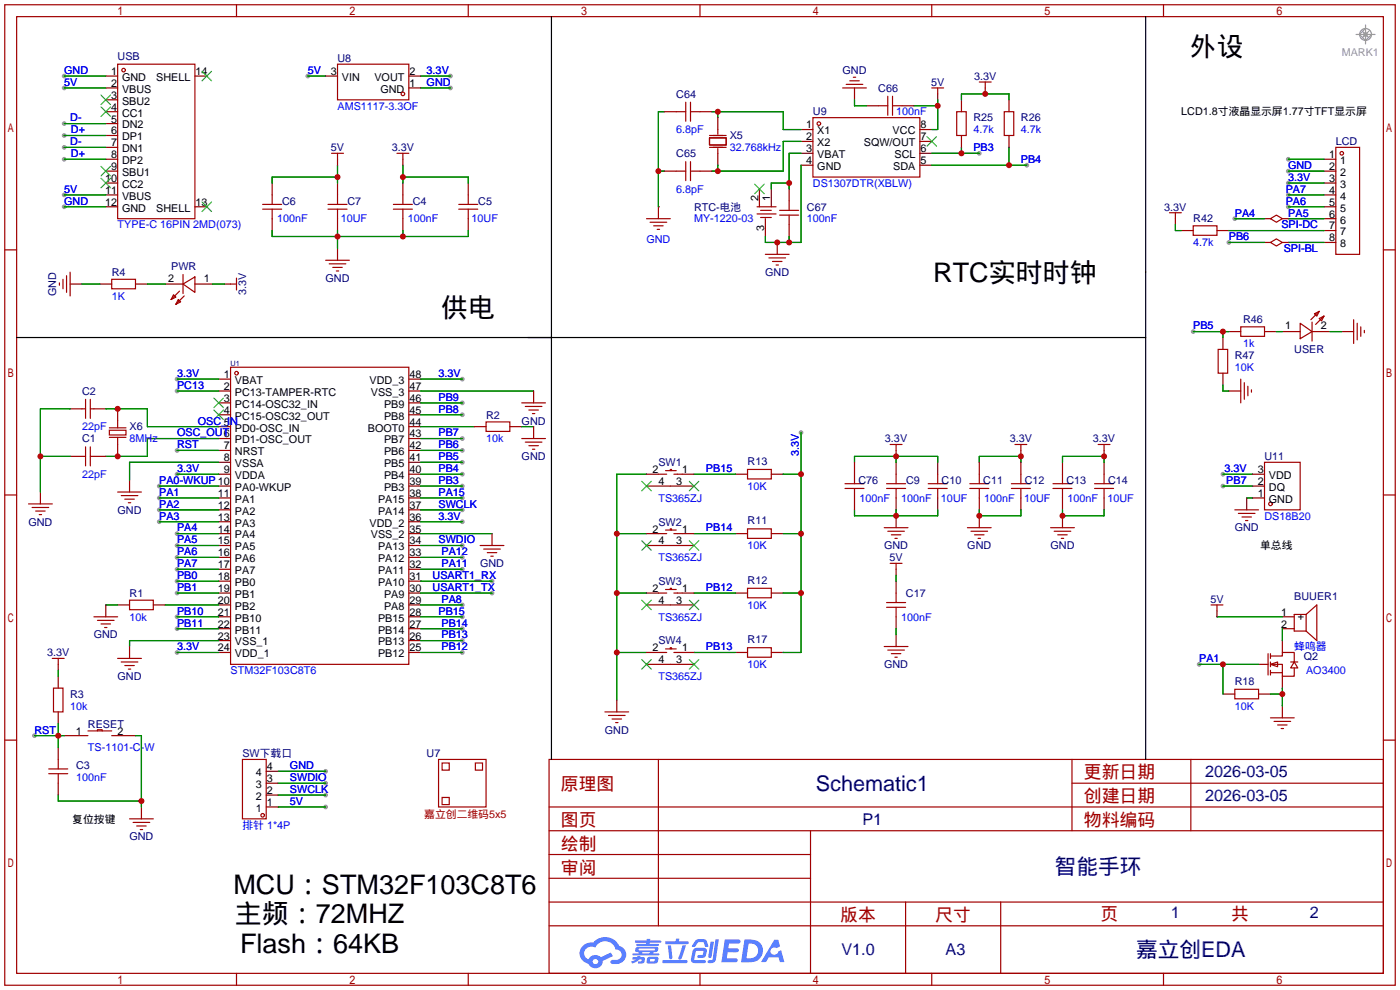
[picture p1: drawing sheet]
<svg xmlns="http://www.w3.org/2000/svg" width="299mm" height="212mm" viewBox="0 0 299 212" stroke-linecap="round" stroke-linejoin="round" font-family="sans-serif">
<g fill="#999">
<circle cx="291.8" cy="7.4" r=".51"/>
<circle cx="37.8" cy="81" r=".51"/>
<circle cx="37.8" cy="96.3" r=".51"/>
<circle cx="37.8" cy="101.3" r=".51"/>
<circle cx="34" cy="103.9" r=".51"/>
<circle cx="34" cy="106.4" r=".51"/>
<circle cx="34" cy="109" r=".51"/>
<circle cx="34" cy="111.5" r=".51"/>
<circle cx="37.8" cy="114" r=".51"/>
<circle cx="37.8" cy="116.6" r=".51"/>
<circle cx="37.8" cy="119.1" r=".51"/>
<circle cx="37.8" cy="121.7" r=".51"/>
<circle cx="37.8" cy="124.2" r=".51"/>
<circle cx="37.8" cy="126.7" r=".51"/>
<circle cx="37.8" cy="139.4" r=".51"/>
<circle cx="98.8" cy="81" r=".51"/>
<circle cx="98.8" cy="86.1" r=".51"/>
<circle cx="98.8" cy="88.6" r=".51"/>
<circle cx="98.8" cy="93.7" r=".51"/>
<circle cx="98.8" cy="96.3" r=".51"/>
<circle cx="98.8" cy="98.8" r=".51"/>
<circle cx="98.8" cy="106.4" r=".51"/>
<circle cx="98.8" cy="109" r=".51"/>
<circle cx="98.8" cy="111.5" r=".51"/>
<circle cx="98.8" cy="116.6" r=".51"/>
<circle cx="98.8" cy="119.1" r=".51"/>
<circle cx="98.8" cy="121.7" r=".51"/>
<circle cx="105.2" cy="124.2" r=".51"/>
<circle cx="105.2" cy="126.7" r=".51"/>
<circle cx="98.8" cy="129.3" r=".51"/>
<circle cx="98.8" cy="134.4" r=".51"/>
<circle cx="98.8" cy="136.9" r=".51"/>
<circle cx="98.8" cy="139.4" r=".51"/>
<circle cx="7.4" cy="157.2" r=".51"/>
<circle cx="69.6" cy="172.5" r=".51"/>
<circle cx="69.6" cy="169.9" r=".51"/>
<circle cx="69.6" cy="167.4" r=".51"/>
<circle cx="69.6" cy="164.8" r=".51"/>
<circle cx="96.3" cy="18.8" r=".51"/>
<circle cx="65.8" cy="16.3" r=".51"/>
<circle cx="96.3" cy="16.3" r=".51"/>
<circle cx="37.8" cy="131.8" r=".51"/>
<circle cx="37.8" cy="134.4" r=".51"/>
<circle cx="98.8" cy="131.8" r=".51"/>
<circle cx="98.8" cy="103.9" r=".51"/>
<circle cx="98.8" cy="101.3" r=".51"/>
<circle cx="171.2" cy="92.5" r=".51"/>
<circle cx="256.3" cy="142" r=".51"/>
<circle cx="261.4" cy="101.3" r=".51"/>
<circle cx="261.4" cy="103.9" r=".51"/>
<circle cx="209.3" cy="32.8" r=".51"/>
<circle cx="219.5" cy="35.3" r=".51"/>
<circle cx="275.3" cy="34" r=".51"/>
<circle cx="275.3" cy="36.6" r=".51"/>
<circle cx="275.3" cy="39.1" r=".51"/>
<circle cx="275.3" cy="41.7" r=".51"/>
<circle cx="275.3" cy="44.2" r=".51"/>
<circle cx="263.9" cy="46.7" r=".51"/>
<circle cx="262.6" cy="51.8" r=".51"/>
<circle cx="37.8" cy="83.6" r=".51"/>
<circle cx="255" cy="70.9" r=".51"/>
<circle cx="13.7" cy="44.2" r=".51"/>
<circle cx="13.7" cy="41.7" r=".51"/>
<circle cx="13.7" cy="34" r=".51"/>
<circle cx="13.7" cy="31.5" r=".51"/>
<circle cx="13.7" cy="29" r=".51"/>
<circle cx="13.7" cy="26.4" r=".51"/>
<circle cx="13.7" cy="18.8" r=".51"/>
<circle cx="13.7" cy="16.3" r=".51"/>
</g>
<g fill="none" stroke="#a10000" stroke-width=".25">
<path d="M1 1h297.2v209.6h-297.2zM3.6 3.6h292.1v204.4h-292.1zM50.5 1v2.6M100.1 1v2.6M149.6 1v2.6M199.1 1v2.6M248.7 1v2.6M1 53.4h2.6M295.7 53.4h2.5M1 105.8h2.6M295.7 105.8h2.5M1 158.2h2.6"/>
<path d="M295.7 158.2h2.5M117.3 162.3h178.4v45.7h-178.4zM117.3 177.5h178.4M117.3 172.5h178.4M140.7 162.3v35.6M173.2 177.5v30.5M229.1 162.3v15.2M229.1 167.4h66.6M254.5 162.3v15.2M117.3 182.6h55.9M117.3 197.9h178.4M117.3 192.8h178.4"/>
<path d="M117.3 187.7h55.9M193.5 192.8v15.2M213.9 192.8v15.2M50.5 208v2.6M100.1 208v2.6M149.6 208v2.6M199.1 208v2.6M248.7 208v2.6"/>
</g>
<g fill="#5487ff">
<path d="M154.9 200.8h2.7a.48 .48 0 0 1 .7 .4 .48 .48 0 0 1-.7 .5h-1.8l-.2 1h1.9a.43 .43 0 0 1 .4 .4 .43 .43 0 0 1-.4 .4h-2l-.2 1.3h1.7a.45 .45 0 0 1 .6 .2 .45 .45 0 0 1-.2 .6l-3.2 .1z"/>
<path d="M165.5 200.8h.8l.4 1.5-.7 .3a.84 .84 0 0 0-1.2 .3 .84 .84 0 0 0 .3 1.2 .84 .84 0 0 0 1.2-.5v-.2l.6-.3 .7 2.5h-.9l-.3-1h-2.1l-.6 1h-1.1z"/>
<path d="M151.9 201.3h.7l-.5 3.2a.36 .36 0 0 1-.4 .2 .36 .36 0 0 1-.3-.3z"/>
<path d="M152.9 200.7h.7l-.6 4.3a1.13 1.13 0 0 1-1.8 .6l.2-.4h.8l.1-.2z"/>
<path d="M148.6 201.1l.6-.4h1a.77 .77 0 0 1 .9 .5l.3 1-.2 .2h-.5l-.3-.9-.2-.2-1 .1-.7 1-.6-.1v-.1z"/>
<path d="M148.2 202.9l.5-.3h1.7a.81 .81 0 0 1 .7 .5 .81 .81 0 0 1-.2 .8 .81 .81 0 0 1-.9 .8h-.7a.32 .32 0 0 1-.3-.3 .32 .32 0 0 1 .4-.3h.8l.2-.9-1.7 .1-.3 1.9h2.2a.32 .32 0 0 1 .3 .4 .32 .32 0 0 1-.4 .2h-2.3l-.4-.3-.1-.5z"/>
<path d="M141.6 205.2h5a.33 .33 0 0 1 .4 .3 .33 .33 0 0 1-.4 .3h-4.9l-.1-.1z"/>
<path d="M145.9 202h.7l-.6 2a.98 .98 0 0 1-.7 1.1l-.3-.3z"/>
<path d="M142.7 202.1h.7l.3 2.6a.34 .34 0 0 1-.3 .3 .34 .34 0 0 1-.4-.2z"/>
<path d="M142.2 201.2h2.2l.2-.6h.6l-.1 .6h1.8a.32 .32 0 0 1 .3 .3 .32 .32 0 0 1-.4 .3h-4.5l-.1-.2z"/>
<path d="M135.2 204.6h.9l.1-.2 .7-.1-.1 .3h.9a.82 .82 0 0 1-.6 1.3h-.7v-.4l.6-.1 .1-.3a.68 .68 0 0 0-.9 .4l-1.1 .4-.2-.4 1-.4h-.8z"/>
<path d="M135.8 201h2.4l.1-.3h.7l-.1 .3h2.2l.3 .3-.3 .2h-2.2l-.1 .2h1.8l.2 .3-.2 .1h-4.5l-.1-.4h2.1v-.2h-2.2l-.2-.2z"/>
<path d="M159.1 200.8l-.7 4.9h1.7a2.5 2.5 0 0 0 3-2.5 2.5 2.5 0 0 0-3.1-2.4zM160 201.6a1.61 1.61 0 0 1 2 1.5 1.61 1.61 0 0 1-1.8 1.7h-.7z"/>
<path d="M135.9 202.5a.55 .55 0 0 0-.1 .8 .55 .55 0 0 0 .7 .2v.3h-1.3v.3l5.5 .1 .2-.2-.2-.2h-1.2l.2-.3a.7 .7 0 0 0 .9-.2 .7 .7 0 0 0-.1-.9l-4.1-.1zM136.5 202.8l3.3-.1 .2 .2-.2 .2h-3.2zM137.2 203.5h1.7l-.1 .3h-1.5z"/>
<path d="M138.4 204.7a1.05 1.05 0 0 0-.1 1.2 2.91 2.91 0 0 0 2.2-.2 .98 .98 0 0 0 0-1.2h-1.6zM139 205l.8-.1 .1 .4-.2 .2h-.8z"/>
<path d="M124.6 202.1a2.23 2.23 0 0 0-.6 2.3 2.23 2.23 0 0 0 1.8 1.6 1.58 1.58 0 0 0 1.7 .9 1.58 1.58 0 0 0 1.3-1.5l2.2-1.1-.5-.7-2.1 1a1.65 1.65 0 0 0-2.6 .4 1.45 1.45 0 0 1-.8-1.9 1.45 1.45 0 0 1 2-.7l.2 .1a2.3 2.3 0 0 1 2.4-1.3 2.3 2.3 0 0 1 2 1.7 1.12 1.12 0 0 1 1.3 1.1 1.12 1.12 0 0 1-1.2 1.2h-.7a.45 .45 0 0 0-.5 .3 .45 .45 0 0 0 .4 .5 2.21 2.21 0 0 0 2.3-.5 2.21 2.21 0 0 0 .5-2.3 2.13 2.13 0 0 0-1.4-1.1 3.3 3.3 0 0 0-5.5-.6h-1.2zM126.7 205.5a.57 .57 0 0 1 1.1 0 .57 .57 0 0 1-1.1 0z"/>
</g>
<g fill="none" stroke="#a10000" stroke-width=".25">
<path d="M25.1 13.7h16.6v33h-16.6zM72.1 13.7h15.3v7.6h-15.3zM180.1 18.8h5.1M180.8 18h3.6M181.6 17.3h2M182.4 16.5h.5M199.1 18.8h2.6M200.4 18.8v1.3M209.3 17.5h2.5M210.6 17.5v1.3M70.9 32.8h2.5M72.1 32.8v1.2"/>
<path d="M84.8 32.8h2.6M86.1 32.8v1.2M144.5 23.9h2.1M144.5 36.6h2.1M146.6 21.8v4.1M146.6 34.5v4.1M147.6 21.8v4.1M147.6 34.5v4.1M147.6 23.9h2M147.6 36.6h2M151.6 29.5h3.6v1.5h-3.6zM151.6 31.5h3.6"/>
<path d="M151.6 29h3.6M153.4 27.7v1M153.4 31.8v1M173.7 25.1h22.9v12.7h-22.9zM187.7 22.6h2M189.7 20.6v4M190.8 20.6v4M190.8 22.6h2M204.5 23.9h2v5.1h-2zM214.6 23.9h2.1v5.1h-2.1zM285.5 31.5h5.1v22.9h-5.1zM13.5 59.7v2"/>
<path d="M14.2 58.9v3.6M15 58.2v5M23.9 59.7h5.1v2h-5.1zM39.1 58.7v4M50.5 59.4v2.6M56.1 44.7h4.1M56.1 43.7h4.1M58.2 41.7v2M58.2 44.7v2M69.6 55.6h5.1M70.1 44.7h4.1M70.1 43.7h4.1"/>
<path d="M70.4 56.4h3.5M71.1 57.2h2.1M71.9 57.9h.5M72.1 41.7v2M72.1 44.7v2M84.1 44.7h4M84.1 43.7h4M86.1 41.7v2M86.1 44.7v2M98 44.7h4.1M98 43.7h4.1M100.1 41.7v2"/>
<path d="M100.1 44.7v2M138.2 46.7h5.1M138.9 47.5h3.6M139.7 48.3h2M140.5 49h.5M140.7 44.2v2.5M161.8 45.7h4.1M161.8 44.2h4.1M162.6 46.5h2.2M162.6 45h2.2M163.6 54.4h5.1M164.3 55.1h3.6"/>
<path d="M165.1 55.9h2M165.9 56.6h.5M166.6 45h4.1M166.6 46h4.1M168.7 42.9v2.1M168.7 46v2M249.9 45.5h2.6M251.2 45.5v1.2M255 48.3h5.1v2h-5.1zM271.5 46.7l1.3-.7 1.3 .7-1.3 .8zM271.5 51.8l1.3-.7 1.3 .7-1.3 .8zM12.7 60.5v.5"/>
<path d="M37.1 63l.5 .5-1 .5zM38.1 64l.5 .5-1 .5zM38.4 62.2l-1.8 1.8M39.1 60.7l2.6-1.5v3.3zM39.4 63.2l-1.8 1.8M49.3 78.5h38.1v63.5h-38.1zM49.3 60.7h1.2M260.3 74.7h2.1v5.1h-2.1zM265.2 69.8h5.1v2.1h-5.1zM277.9 69.1l2.5 1.8-2.5 1.5zM280.4 68.8v4.1M280.9 67.1l1-.6-.5 1.1z"/>
<path d="M281.9 68.1l1.1-.5-.6 1zM281.9 66.5l-1.7 1.8M283 67.6l-1.8 1.7M289.3 68.3v5.1M290.1 69.1v3.5M290.8 69.8v2.1M291.6 70.6v.5M17.5 97.5h.8M17.5 87.4h.8M18.3 85.3v4.1M18.3 95.5v4.1M19.3 85.3v4.1"/>
<path d="M19.3 95.5v4.1M19.3 97.5h.8M19.3 87.4h.8M23.4 91.9h3.5v1.1h-3.5zM23.4 93.5h3.5M23.4 91.4h3.5M25.1 89.9v1.5M25.1 93.5v1.5M103.9 90.2h5.1v2h-5.1zM111.5 93.7h5.1M111.5 86.1h5.1M112.3 94.5h3.5"/>
<path d="M112.3 86.9h3.5M113 95.2h2.1M113 87.6h2.1M113.8 96h.5M113.8 88.4h.5M190.2 95h2.6M191.5 95v1.3M216.9 95h2.6M218.2 95v1.3M234.7 95h2.5M236 95v1.3M265.2 81v5.1"/>
<path d="M265.9 81.8v3.5M266.7 82.5v2.1M267.5 83.3v.5M270.3 98.8h7.6v10.2h-7.6zM6.1 107.7h5.1M6.9 108.5h3.5M7.6 109.2h2.1M8.4 110h.5M25.1 105.2h5.1M25.9 105.9h3.6M26.7 106.7h2M27.4 107.4h.5"/>
<path d="M102.6 116.6h5.1M103.4 117.3h3.5M104.1 118.1h2.1M104.9 118.9h.5M140.7 101.3h1.8M140.7 114h1.8M142.2 100.6h2.3M142.2 113.3h2.3M143.3 100.6v-.3h.2v.3M143.3 113.3v-.3h.2v.3M144 101.3h1.8M144 114h1.8"/>
<path d="M159.8 100.3h5v2.1h-5zM159.8 113h5v2.1h-5zM180.6 104.4h4.1M180.6 103.4h4.1M182.6 101.3v2.1M182.6 104.4v2M189 112.8h5.1M189.5 104.4h4M189.5 103.4h4M189.7 113.5h3.6M190.5 114.3h2M191.3 115.1h.5"/>
<path d="M191.5 101.3v2.1M191.5 104.4v2M198.4 104.4h4M198.4 103.4h4M200.4 101.3v2.1M200.4 104.4v2M206.8 112.8h5M207.3 104.4h4M207.3 103.4h4M207.5 113.5h3.6M208.3 114.3h2M209 115.1h.5"/>
<path d="M209.3 101.3v2.1M209.3 104.4v2M216.2 104.4h4M216.2 103.4h4M218.2 101.3v2.1M218.2 104.4v2M224.5 112.8h5.1M225 104.4h4.1M225 103.4h4.1M225.3 113.5h3.6M226.1 114.3h2M226.8 115.1h.5"/>
<path d="M227.1 101.3v2.1M227.1 104.4v2M233.9 104.4h4.1M233.9 103.4h4.1M236 101.3v2.1M236 104.4v2M263.9 109h5.1M264.7 109.7h3.5M265.4 110.5h2.1M266.2 111.3h.5M20.1 131.8h5M20.8 132.6h3.6"/>
<path d="M21.6 133.4h2M22.4 134.1h.5M27.7 128.3h5.1v2h-5.1zM140.7 126.7h1.8M140.7 139.4h1.8M142.2 126h2.3M142.2 138.7h2.3M143.3 126v-.3h.2v.3M143.3 138.7v-.3h.2v.3M144 126.7h1.8M144 139.4h1.8M159.8 125.7h5v2.1h-5z"/>
<path d="M159.8 138.4h5v2.1h-5zM189 138.2h5.1M189.5 129.8h4M189.5 128.8h4M189.7 138.9h3.6M190.2 120.4h2.6M190.5 139.7h2M191.5 120.4v1.3M191.5 126.7v2.1M191.5 129.8v2M258.8 129.3h2.6M260.1 129.3v1.3"/>
<path d="M271 139.7v4.6M271.5 139.7v1M279.1 131.3l2.3-2v7.6l-2.3-2M279.1 131.3v3.6M279.1 131.3h-2.5v3.6h2.5M11.2 140.7h2.5M11.4 147.1h2.1v5h-2.1zM12.4 140.7v1.3M18.8 156.2h5.1M20.8 156.2v-.2h1v.2M25.1 140.7h5.1M25.9 141.5h3.6"/>
<path d="M26.7 142.2h2M27.4 143h.5M129.3 152.1h5.1M130 152.9h3.6M130.8 153.7h2M131.6 154.4h.5M191.3 140.5h.5M263.9 147.3h5.1v2.1h-5.1zM271.5 142h2.6v2.5h2.5v-1.8M271.5 140.2h2.6v-.8h2.5v2.1M271.5 142l1.5-.5v1zM271.5 141.5v1"/>
<path d="M271.5 143.3v1M271.5 143.8h2.6M271.5 153.4h5.1M272.3 154.2h3.5M273 154.9h2.1M273.8 155.7h.5M275.8 141.5h1.6M276.6 141.5l.8 1.2h-1.6zM10.4 165.4h4.1M10.4 164.3h4.1M12.4 162.3v2M12.4 165.4v2"/>
<path d="M27.7 175h5.1M28.4 175.8h3.6M29.2 176.5h2M30 177.3h.5M51.8 162.3h5.1v12.7h-5.1zM93.7 162.3h10.2v10.2h-10.2zM94.5 163.1h1.5v1.5h-1.5zM94.5 170.4h1.5v1.6h-1.5zM101.6 163.1h1.5v1.5h-1.5z"/>
<circle cx="26.4" cy="15" r=".38"/>
<circle cx="86.1" cy="20.1" r=".38"/>
<circle cx="175" cy="26.4" r=".38"/>
<circle cx="286.8" cy="32.8" r=".38"/>
<circle cx="50.5" cy="79.8" r=".38"/>
<circle cx="271.5" cy="107.7" r=".38"/>
<circle cx="56.1" cy="174.2" r=".38"/>
</g>
<g fill="none" stroke="#870000" stroke-width=".25">
<path d="M22.6 16.3h2.5M22.6 18.8h2.5M41.7 16.3h2.5M69.6 16.3h2.5M87.4 16.3h2.5M87.4 18.8h2.5M182.6 18.8v2.5M210.6 18.8v1.3M291.8 7.1v.3M22.6 23.9h2.5M22.6 36.6h2.5M22.6 34h2.5"/>
<path d="M22.6 39.1h2.5M22.6 21.3h2.5M22.6 26.4h2.5M22.6 29h2.5M22.6 31.5h2.5M58.2 39.1v2.6M72.1 34v1.3M72.1 39.1v2.6M86.1 34v1.3M86.1 39.1v2.6M100.1 39.1v2.6M142 23.9h2.5"/>
<path d="M142 36.6h2.5M149.6 23.9h2.5M149.6 36.6h2.5M153.4 25.1v2.6M153.4 32.8v2.5M171.2 27.7h2.5M171.2 30.2h2.5M171.2 32.8h2.5M171.2 35.3h2.5M185.2 22.6h2.5M192.8 22.6h2.5M196.6 27.7h2.5"/>
<path d="M196.6 30.2h2.5M196.6 32.8h2.5M196.6 35.3h2.5M200.4 20.1v1.2M205.5 21.3v2.6M205.5 29v2.5M215.6 21.3v2.6M215.6 29v2.5M283 36.6h2.5M283 34h2.5M283 39.1h2.5M22.6 41.7h2.5"/>
<path d="M22.6 44.2h2.5M41.7 44.2h2.5M58.2 46.7v2.6M72.1 46.7v2.6M72.1 53.1v2.5M86.1 46.7v2.6M100.1 46.7v2.6M140.7 44.2h.1M162.3 40.4v3.8M163.6 46.7v3.8M164.8 40.4v3.8M166.1 51.8v2.6"/>
<path d="M168.7 40.4v2.5M168.7 48v2.5M251.2 46.7v1.3M252.5 49.3h2.5M260.1 49.3h2.5M270.3 46.7h1.2M270.3 51.8h1.2M274.1 46.7h1.2M274.1 51.8h1.2M283 41.7h2.5M283 44.2h2.5M283 46.7h2.5"/>
<path d="M283 49.3h2.5M283 51.8h2.5M15 60.7h2.5M21.3 60.7h2.6M29 60.7h2.5M35.3 60.7h3.8M41.7 60.7h3.8M48 60.7h1.3M261.4 72.1v2.6M261.4 79.8v2.5M262.6 70.9h2.6M270.3 70.9h2.5"/>
<path d="M274.1 70.9h3.8M280.4 70.9h3.8M286.8 70.9h2.5M15 97.5h2.5M15 87.4h2.5M20.1 97.5h2.5M20.1 87.4h2.5M25.1 87.4v2.5M25.1 95v2.5M46.7 81h2.6M46.7 83.6h2.6M46.7 86.1h2.6"/>
<path d="M46.7 88.6h2.6M46.7 91.2h2.6M46.7 93.7h2.6M46.7 96.3h2.6M46.7 98.8h2.6M87.4 81h2.5M87.4 83.6h2.5M87.4 86.1h2.5M87.4 88.6h2.5M87.4 91.2h2.5M87.4 93.7h2.5M87.4 96.3h2.5"/>
<path d="M87.4 98.8h2.5M101.3 91.2h2.6M109 91.2h2.5M114 83.6v2.5M114 91.2v2.5M182.6 98.8v2.5M191.5 96.3v1.2M191.5 98.8v2.5M200.4 98.8v2.5M209.3 98.8v2.5M218.2 96.3v1.2M218.2 98.8v2.5"/>
<path d="M227.1 98.8v2.5M236 96.3v1.2M236 98.8v2.5M262.6 83.6h2.6M8.6 105.2v2.5M27.7 102.6v2.6M46.7 101.3h2.6M46.7 103.9h2.6M46.7 106.4h2.6M46.7 109h2.6M46.7 111.5h2.6M46.7 114h2.6"/>
<path d="M46.7 116.6h2.6M46.7 119.1h2.6M87.4 101.3h2.5M87.4 103.9h2.5M87.4 106.4h2.5M87.4 109h2.5M87.4 111.5h2.5M87.4 114h2.5M87.4 116.6h2.5M87.4 119.1h2.5M105.2 114v2.6M138.2 101.3h2.5"/>
<path d="M138.2 103.9h10.1M138.2 114h2.5M138.2 116.6h10.1M145.8 101.3h2.5M145.8 114h2.5M157.2 101.3h2.6M157.2 114h2.6M164.8 101.3h2.6M164.8 114h2.6M182.6 106.4v2.6M191.5 106.4v2.6M191.5 110.2v2.6"/>
<path d="M200.4 106.4v2.6M209.3 106.4v2.6M209.3 110.2v2.6M218.2 106.4v2.6M227.1 106.4v2.6M227.1 110.2v2.6M236 106.4v2.6M266.4 106.4v2.6M267.7 101.3h2.6M267.7 103.9h2.6M267.7 106.4h2.6M22.6 129.3v2.5"/>
<path d="M25.1 129.3h2.6M27.7 138.2v2.5M32.8 129.3h2.5M46.7 121.7h2.6M46.7 124.2h2.6M46.7 126.7h2.6M46.7 129.3h2.6M46.7 131.8h2.6M46.7 134.4h2.6M46.7 136.9h2.6M46.7 139.4h2.6M87.4 121.7h2.5"/>
<path d="M87.4 124.2h2.5M87.4 126.7h2.5M87.4 129.3h2.5M87.4 131.8h2.5M87.4 134.4h2.5M87.4 136.9h2.5M87.4 139.4h2.5M138.2 126.7h2.5M138.2 129.3h10.1M138.2 139.4h2.5M145.8 126.7h2.5M145.8 139.4h2.5"/>
<path d="M157.2 126.7h2.6M157.2 139.4h2.6M164.8 126.7h2.6M164.8 139.4h2.6M191.5 121.7v1.2M191.5 124.2v2.5M191.5 131.8v2.6M191.5 135.6v2.6M260.1 130.6v1.2M274.1 131.8h2.5M274.1 134.4h2.5M274.1 136.9v2.5"/>
<path d="M12.4 142v1.3M12.4 144.5v2.6M12.4 152.1v2.6M12.4 159.8v2.5M13.7 157.2h5.1M23.9 157.2h5.1M131.8 149.6v2.5M138.2 142h10.1M261.4 148.3h2.5M269 142h2M269 148.3h2.5M274.1 144.5v2.6"/>
<path d="M274.1 150.9v2.5M12.4 167.4v2.5M30.2 172.5v2.5M56.9 172.5h2.5M56.9 169.9h2.5M56.9 167.4h2.5M56.9 164.8h2.5"/>
</g>
<g fill="none" stroke="#3c3" stroke-width=".25">
<path d="M43.2 15.2l2 2.1M45.2 15.2l-2 2.1M21.6 20.3l2 2.1M21.6 22.9l2 2M21.6 35.6l2 2M21.6 38.1l2 2M23.6 20.3l-2 2.1M23.6 22.9l-2 2M23.6 35.6l-2 2M23.6 38.1l-2 2M161.3 39.4l2 2M163.3 39.4l-2 2"/>
<path d="M198.1 29.2l2.1 2M200.2 29.2l-2.1 2M43.2 43.2l2 2M45.2 43.2l-2 2M45.7 85.1l2.1 2M45.7 87.6l2.1 2.1M47.8 85.1l-2.1 2M47.8 87.6l-2.1 2.1M137.2 102.9l2 2M137.2 115.6l2 2M139.2 102.9l-2 2M139.2 115.6l-2 2"/>
<path d="M147.3 102.9l2.1 2M147.3 115.6l2.1 2M149.4 102.9l-2.1 2M149.4 115.6l-2.1 2M137.2 128.3l2 2M139.2 128.3l-2 2M147.3 128.3l2.1 2M149.4 128.3l-2.1 2M137.2 141l2 2M139.2 141l-2 2M147.3 141l2.1 2M149.4 141l-2.1 2"/>
</g>
<g fill="none" stroke="#008700" stroke-width=".25">
<path d="M13.7 18.8h8.9M13.7 16.3h8.9M65.8 16.3h3.8M89.9 18.8h6.4M89.9 16.3h6.4M13.7 34h8.9M13.7 31.5h8.9M13.7 29h8.9M13.7 26.4h8.9M72.1 35.3v3.8M72.1 37.8h-13.9v1.3M86.1 37.8h14v1.3"/>
<path d="M86.1 35.3v3.8M140.7 36.6h1.3M142 23.9h-1.3v20.3M152.1 23.9h15.3v3.8h3.8M153.4 23.9v1.2M153.4 35.3v1.3M168.7 39.1h-3.9v1.3M171.2 35.3v16.5h-7.6v-1.3M171.2 30.2h-3.8v6.4h-15.3M171.2 32.8h-2.5v7.6M182.6 21.3v1.3h2.6M195.3 22.6h5.1"/>
<path d="M199.1 32.8h10.2M199.1 35.3h20.4M200.4 21.3v6.4h-1.3M205.5 21.3v-1.2h10.1v1.2M205.5 31.5v1.3M215.6 31.5v3.8M275.3 36.6h7.7M275.3 39.1h7.7M275.3 34h7.7M13.7 41.7h8.9M13.7 44.2h8.9M58.2 49.3v1.2h41.9v-1.2"/>
<path d="M72.1 49.3v3.8M86.1 49.3v1.2M168.7 50.5v1.3M251.2 48v1.3h1.3M262.6 51.8h7.7M262.6 49.3h20.4M263.9 46.7h6.4M275.3 51.8h7.7M275.3 41.7h7.7M275.3 44.2h7.7M275.3 46.7h7.7M17.5 60.7h3.8"/>
<path d="M31.5 60.7h3.8M45.5 60.7h2.5M255 70.9h7.6M261.4 70.9v1.2M272.8 70.9h1.3M284.2 70.9h2.6M8.6 97.5h6.4M15 87.4h-6.4v17.8M22.6 87.4h8.9v3.8h15.2M37.8 81h8.9M37.8 96.3h8.9M37.8 83.6h8.9"/>
<path d="M46.7 93.7h-15.2v3.8h-8.9M46.7 98.8h-19v3.8M89.9 81h8.9M89.9 93.7h8.9M89.9 96.3h8.9M89.9 86.1h8.9M89.9 88.6h8.9M89.9 98.8h8.9M89.9 91.2h11.4M89.9 83.6h24.1M111.5 91.2h2.5M171.2 92.5v46.9h-3.8"/>
<path d="M182.6 98.8v-1.3h17.8v1.3M191.5 97.5v1.3M209.3 98.8v-1.3h8.9v1.3M227.1 98.8v-1.3h8.9v1.3M261.4 82.3v1.3h1.2M34 103.9h12.7M34 106.4h12.7M34 109h12.7M34 111.5h12.7M37.8 101.3h8.9M37.8 114h8.9M37.8 116.6h8.9"/>
<path d="M37.8 119.1h8.9M89.9 101.3h8.9M89.9 103.9h8.9M89.9 106.4h8.9M89.9 109h8.9M89.9 111.5h8.9M89.9 114h15.3M89.9 116.6h8.9M89.9 119.1h8.9M131.8 114h6.4M138.2 101.3h-6.4v48.3M148.3 101.3h8.9"/>
<path d="M148.3 114h8.9M167.4 101.3h3.8M167.4 114h3.8M182.6 109v1.2h17.8v-1.2M191.5 109v1.2M209.3 109v1.2h8.9v-1.2M227.1 109v1.2h8.9v-1.2M261.4 101.3h6.3M261.4 103.9h6.3M266.4 106.4h1.3M22.6 129.3h2.5M35.3 129.3h11.4"/>
<path d="M37.8 121.7h8.9M37.8 124.2h8.9M37.8 126.7h8.9M37.8 139.4h8.9M37.8 134.4h8.9M37.8 131.8h8.9M46.7 136.9h-19v1.3M89.9 121.7h8.9M89.9 124.2h15.3M89.9 126.7h15.3M89.9 139.4h8.9M89.9 129.3h8.9"/>
<path d="M89.9 134.4h8.9M89.9 136.9h8.9M89.9 131.8h8.9M131.8 126.7h6.4M131.8 139.4h6.4M148.3 126.7h8.9M148.3 139.4h8.9M167.4 126.7h3.8M191.5 122.9v1.3M191.5 134.4v1.2M260.1 131.8h14M274.1 134.4v2.5"/>
<path d="M7.4 157.2h6.3M12.4 143.3v1.2M12.4 154.7v5.1M29 157.2h1.2v15.3M256.3 142h12.7M261.4 142v6.3M271.5 148.3h2.6M274.1 147.1v3.8M12.4 169.9v1.3h17.8M59.4 172.5h10.2M59.4 169.9h10.2M59.4 167.4h10.2"/>
<path d="M59.4 164.8h10.2"/>
</g>
<path d="M117.9 3.6v68.5h-114.3M244.9 3.6v158.7M112.8 72.1h5.1v90.2M117.9 72.1h127" fill="none" stroke="#000" stroke-width=".25"/>
<path d="M290.9 6.5l1.8 1.8M291.8 6.1l-1.2 1.3 1.2 1.2 1.3-1.2M292.7 6.5l-1.8 1.8" fill="none" stroke="#999" stroke-width=".21"/>
<g fill="none" stroke="#999" stroke-width=".25">
<path d="M289.8 7.4h4.1M291.8 5.3v4.1"/>
<circle cx="291.8" cy="7.4" r="1.27"/>
</g>
<g fill="#c00">
<circle cx="25.1" cy="97.5" r=".63"/>
<circle cx="30.2" cy="171.2" r=".63"/>
<circle cx="12.4" cy="157.2" r=".63"/>
<circle cx="72.1" cy="37.8" r=".63"/>
<circle cx="72.1" cy="50.5" r=".63"/>
<circle cx="86.1" cy="50.5" r=".63"/>
<circle cx="86.1" cy="37.8" r=".63"/>
<circle cx="131.8" cy="114" r=".63"/>
<circle cx="131.8" cy="126.7" r=".63"/>
<circle cx="131.8" cy="139.4" r=".63"/>
<circle cx="171.2" cy="126.7" r=".63"/>
<circle cx="171.2" cy="114" r=".63"/>
<circle cx="171.2" cy="101.3" r=".63"/>
<circle cx="274.1" cy="148.3" r=".63"/>
<circle cx="261.4" cy="142" r=".63"/>
<circle cx="236" cy="97.5" r=".63"/>
<circle cx="218.2" cy="97.5" r=".63"/>
<circle cx="191.5" cy="97.5" r=".63"/>
<circle cx="191.5" cy="110.2" r=".63"/>
<circle cx="227.1" cy="110.2" r=".63"/>
<circle cx="209.3" cy="110.2" r=".63"/>
<circle cx="25.1" cy="87.4" r=".63"/>
<circle cx="8.6" cy="97.5" r=".63"/>
<circle cx="153.4" cy="23.9" r=".63"/>
<circle cx="140.7" cy="36.6" r=".63"/>
<circle cx="153.4" cy="36.6" r=".63"/>
<circle cx="205.5" cy="32.8" r=".63"/>
<circle cx="215.6" cy="35.3" r=".63"/>
<circle cx="200.4" cy="22.6" r=".63"/>
<circle cx="210.6" cy="20.1" r=".63"/>
<circle cx="168.7" cy="39.1" r=".63"/>
<circle cx="166.1" cy="51.8" r=".63"/>
<circle cx="168.7" cy="51.8" r=".63"/>
<circle cx="261.4" cy="70.9" r=".63"/>
</g>
<g font-size="5.8">
<text x="254.3" y="11.9">外设</text>
<text x="199.4" y="60.2">RTC实时时钟</text>
<text x="94.3" y="67.8">供电</text>
<text x="49.9" y="191">MCU：STM32F103C8T6</text>
<text x="50.2" y="197.3">主频：72MHZ</text>
<text x="51.3" y="203.7">Flash：64KB</text>
</g>
<g font-size="4.6" fill="#000080">
<text x="174.4" y="169">Schematic1</text>
<text x="225.5" y="186.8">智能手环</text>
<text x="242.8" y="204.6">嘉立创EDA</text>
</g>
<g font-size="3.8" fill="#a00000">
<text x="231.6" y="166.4">更新日期</text>
<text x="119.9" y="168.9">原理图</text>
<text x="231.6" y="171.5">创建日期</text>
<text x="119.9" y="176.5">图页</text>
<text x="231.6" y="176.5">物料编码</text>
<text x="119.9" y="181.6">绘制</text>
<text x="119.9" y="186.7">审阅</text>
<text x="179.6" y="196.9">版本</text>
<text x="199.9" y="196.9">尺寸</text>
<text x="235.2" y="196.6">页</text>
<text x="263.1" y="196.6">共</text>
</g>
<g font-size="3.5" fill="#000080">
<text x="257.6" y="166.1">2026-03-05</text>
<text x="257.6" y="171.1">2026-03-05</text>
<text x="184.3" y="176.2">P1</text>
<text x="250.2" y="196.3">1</text>
<text x="280" y="196.3">2</text>
<text x="179.8" y="204.2">V1.0</text>
<text x="202.1" y="204.2">A3</text>
</g>
<text font-size="2.3" fill="#999" x="286.8" y="12">MARK1</text>
<g font-size="2.3" fill="#00f">
<text x="13.7" y="15.8">GND</text>
<text x="65.8" y="15.8">5V</text>
<text x="91.2" y="15.8">3.3V</text>
<text x="13.7" y="18.3">5V</text>
<text x="72.1" y="23.4">AMS1117-3.3OF</text>
<text x="91.2" y="18.3">GND</text>
<text x="15" y="26">D-</text>
<text x="15.1" y="28.5">D+</text>
<text x="144.5" y="28.5">6.8pF</text>
<text x="191.5" y="24.7">100nF</text>
<text x="208" y="28.5">4.7k</text>
<text x="218.2" y="28.5">4.7k</text>
<text x="15" y="31">D-</text>
<text x="15.1" y="33.6">D+</text>
<text x="156" y="32.3">32.768kHz</text>
<text x="208" y="32.3">PB3</text>
<text x="218.2" y="34.8">PB4</text>
<text x="13.7" y="41.2">5V</text>
<text x="144.5" y="41.2">6.8pF</text>
<text x="173.7" y="39.9">DS1307DTR(XBLW)</text>
<text x="274.8" y="41.2">PA7</text>
<text x="275.3" y="36.1">GND</text>
<text x="275.3" y="38.7">3.3V</text>
<text x="13.7" y="43.7">GND</text>
<text x="59.2" y="47.5">100nF</text>
<text x="72.8" y="47.5">10UF</text>
<text x="87.2" y="47.5">100nF</text>
<text x="100.8" y="47.5">10UF</text>
<text x="148.3" y="47.5">MY-1220-03</text>
<text x="172.5" y="47.5">100nF</text>
<text x="263.9" y="46.3">PA4</text>
<text x="274.8" y="43.7">PA6</text>
<text x="275.3" y="46.3">PA5</text>
<text x="25.1" y="48.8">TYPE-C 16PIN 2MD(073)</text>
<text x="138.2" y="51.9">GND</text>
<text x="255" y="52.6">4.7k</text>
<text x="262.6" y="51.4">PB6</text>
<text x="273.9" y="48.8">SPI-DC</text>
<text x="274.4" y="53.9">SPI-BL</text>
<text x="23.9" y="64.1">1K</text>
<text x="255" y="70.4">PB5</text>
<text x="265.7" y="74.2">1k</text>
<text x="37.8" y="80.6">3.3V</text>
<text x="37.8" y="83.1">PC13</text>
<text x="93.7" y="80.6">3.3V</text>
<text x="263.9" y="79.3">10K</text>
<text x="93.7" y="85.6">PB9</text>
<text x="93.7" y="88.2">PB8</text>
<text x="17.5" y="92">22pF</text>
<text x="27.7" y="94.5">8MHz</text>
<text x="37.8" y="93.3">OSC_OUT</text>
<text x="37.8" y="95.8">RST</text>
<text x="42.3" y="90.7">OSC_IN</text>
<text x="93.7" y="93.3">PB7</text>
<text x="93.7" y="95.8">PB6</text>
<text x="103.9" y="94.5">10k</text>
<text x="37.8" y="100.9">3.3V</text>
<text x="93.7" y="98.3">PB5</text>
<text x="93.7" y="100.9">PB4</text>
<text x="150.9" y="100.9">PB15</text>
<text x="170.7" y="97.5" transform="rotate(-90 170.7 97.5)">3.3V</text>
<text x="261.7" y="100.9">3.3V</text>
<text x="17.5" y="102.2">22pF</text>
<text x="34" y="103.4">PA0-WKUP 10</text>
<text x="34" y="106">PA1</text>
<text x="93.7" y="106">PA15</text>
<text x="93.7" y="103.4">PB3</text>
<text x="140.7" y="107.2">TS365ZJ</text>
<text x="159.8" y="104.7">10K</text>
<text x="183.7" y="107.2">100nF</text>
<text x="192.6" y="107.2">100nF</text>
<text x="201.1" y="107.2">10UF</text>
<text x="210.4" y="107.2">100nF</text>
<text x="218.9" y="107.2">10UF</text>
<text x="228.1" y="107.2">100nF</text>
<text x="236.7" y="107.2">10UF</text>
<text x="262.1" y="103.4">PB7</text>
<text x="34" y="108.5">PA2</text>
<text x="34" y="111">PA3</text>
<text x="37.8" y="113.6">PA4</text>
<text x="93.7" y="108.5">SWCLK</text>
<text x="93.7" y="111">3.3V</text>
<text x="150.9" y="113.6">PB14</text>
<text x="270.3" y="111">DS18B20</text>
<text x="37.8" y="116.1">PA5</text>
<text x="37.8" y="118.7">PA6</text>
<text x="93.7" y="116.1">SWDIO</text>
<text x="94.4" y="118.7">PA12</text>
<text x="140.7" y="119.9">TS365ZJ</text>
<text x="159.8" y="117.4">10K</text>
<text x="37.8" y="121.2">PA7</text>
<text x="37.8" y="123.7">PB0</text>
<text x="92.5" y="123.7">USART1_RX</text>
<text x="94.4" y="121.2">PA11</text>
<text x="37.8" y="126.3">PB1</text>
<text x="37.8" y="131.4">PB10</text>
<text x="92.5" y="126.3">USART1_TX</text>
<text x="93.7" y="131.4">PB15</text>
<text x="94.4" y="128.8">PA8</text>
<text x="150.9" y="126.3">PB12</text>
<text x="159.8" y="130.1">10K</text>
<text x="27.7" y="132.6">10k</text>
<text x="37.8" y="133.9">PB11</text>
<text x="94.4" y="133.9">PB14</text>
<text x="94.4" y="136.4">PB13</text>
<text x="140.7" y="132.6">TS365ZJ</text>
<text x="192.6" y="132.6">100nF</text>
<text x="37.8" y="139">3.3V</text>
<text x="94.4" y="139">PB12</text>
<text x="150.9" y="139">PB13</text>
<text x="159.8" y="142.8">10K</text>
<text x="256.3" y="141.5">PA1</text>
<text x="276.6" y="139">蜂鸣器</text>
<text x="49.3" y="144.1">STM32F103C8T6</text>
<text x="140.7" y="145.3">TS365ZJ</text>
<text x="279.1" y="144.1">AO3400</text>
<text x="15" y="151.7">10k</text>
<text x="263.9" y="151.7">10K</text>
<text x="7.4" y="156.8">RST</text>
<text x="18.8" y="160.6">TS-1101-C-W</text>
<text x="16.3" y="166.9">100nF</text>
<text x="62" y="166.9">SWDIO</text>
<text x="62" y="164.4">GND</text>
<text x="62" y="172">5V</text>
<text x="62" y="169.5">SWCLK</text>
<text x="51.8" y="177.1">排针 1*4P</text>
</g>
<g font-size="2.3">
<text x="23.7" y="16">1</text>
<text x="26.1" y="17.3">GND</text>
<text x="33.4" y="17.3">SHELL</text>
<text x="41.8" y="16">14</text>
<text x="70.7" y="16">3</text>
<text x="73.1" y="17.3">VIN</text>
<text x="80" y="17.3">VOUT</text>
<text x="87.5" y="16">2</text>
<text x="23.7" y="18.6">2</text>
<text x="23.7" y="21.1">3</text>
<text x="23.7" y="23.6">4</text>
<text x="26.1" y="19.8">VBUS</text>
<text x="26.1" y="22.4">SBU2</text>
<text x="81.3" y="19.8">GND</text>
<text x="87.5" y="18.6">1</text>
<text x="23.7" y="26.2">5</text>
<text x="23.7" y="28.7">6</text>
<text x="26.1" y="24.9">CC1</text>
<text x="26.1" y="27.5">DN2</text>
<text x="26.1" y="30">DP1</text>
<text x="172.3" y="27.5">1</text>
<text x="172.3" y="30">2</text>
<text x="174.7" y="28.7">X1</text>
<text x="190.8" y="28.7">VCC</text>
<text x="196.7" y="30">7</text>
<text x="196.7" y="27.5">8</text>
<text x="252.5" y="24.7">LCD1.8寸液晶显示屏1.77寸TFT显示屏</text>
<text x="23.7" y="31.3">7</text>
<text x="23.7" y="33.8">8</text>
<text x="26.1" y="32.5">DN1</text>
<text x="26.1" y="35.1">DP2</text>
<text x="172.3" y="32.5">3</text>
<text x="172.3" y="35.1">4</text>
<text x="174.7" y="31.3">X2</text>
<text x="174.7" y="33.8">VBAT</text>
<text x="184.6" y="31.3">SQW/OUT</text>
<text x="191.2" y="33.8">SCL</text>
<text x="196.7" y="35.1">5</text>
<text x="196.7" y="32.5">6</text>
<text x="284.1" y="33.8">1</text>
<text x="286.4" y="35.1">1</text>
<text x="22.5" y="38.9">10</text>
<text x="22.5" y="41.4">11</text>
<text x="23.7" y="36.3">9</text>
<text x="26.1" y="37.6">SBU1</text>
<text x="26.1" y="40.2">CC2</text>
<text x="174.7" y="36.3">GND</text>
<text x="190.9" y="36.3">SDA</text>
<text x="284.1" y="36.3">2</text>
<text x="284.1" y="38.9">3</text>
<text x="284.1" y="41.4">4</text>
<text x="286.4" y="37.6">2</text>
<text x="286.4" y="40.2">3</text>
<text x="22.5" y="44">12</text>
<text x="26.1" y="42.7">VBUS</text>
<text x="26.1" y="45.2">GND</text>
<text x="33.4" y="45.2">SHELL</text>
<text x="41.8" y="44">13</text>
<text x="162.1" y="42.9" transform="rotate(-90 162.1 42.9)">2</text>
<text x="164.6" y="42.9" transform="rotate(-90 164.6 42.9)">1</text>
<text x="284.1" y="44">5</text>
<text x="284.1" y="46.5">6</text>
<text x="286.4" y="42.7">4</text>
<text x="286.4" y="45.2">5</text>
<text x="286.4" y="47.8">6</text>
<text x="163.3" y="49.3" transform="rotate(-90 163.3 49.3)">3</text>
<text x="284.1" y="49">7</text>
<text x="284.1" y="51.6">8</text>
<text x="286.4" y="50.3">7</text>
<text x="286.4" y="52.9">8</text>
<text x="35.9" y="60.2">2</text>
<text x="43.6" y="60.2">1</text>
<text x="274.7" y="70.4">1</text>
<text x="282.3" y="70.4">2</text>
<text x="47.9" y="80.8">1</text>
<text x="47.9" y="83.3">2</text>
<text x="50.2" y="82.1">VBAT</text>
<text x="79" y="82.1">VDD_3</text>
<text x="87.5" y="83.3">47</text>
<text x="87.5" y="80.8">48</text>
<text x="47.9" y="85.9">3</text>
<text x="47.9" y="88.4">4</text>
<text x="50.2" y="84.6">PC13-TAMPER-RTC</text>
<text x="50.2" y="87.1">PC14-OSC32_IN</text>
<text x="50.2" y="89.7">PC15-OSC32_OUT</text>
<text x="79.2" y="84.6">VSS_3</text>
<text x="82.1" y="89.7">PB8</text>
<text x="82.1" y="87.1">PB9</text>
<text x="87.5" y="88.4">45</text>
<text x="87.5" y="85.9">46</text>
<text x="47.9" y="91">5</text>
<text x="47.9" y="93.5">6</text>
<text x="50.2" y="92.2">PD0-OSC_IN</text>
<text x="50.2" y="94.8">PD1-OSC_OUT</text>
<text x="78.6" y="92.2">BOOT0</text>
<text x="82.1" y="94.8">PB7</text>
<text x="87.5" y="93.5">43</text>
<text x="87.5" y="91">44</text>
<text x="47.9" y="96">7</text>
<text x="47.9" y="98.6">8</text>
<text x="47.9" y="101.1">9</text>
<text x="50.2" y="97.3">NRST</text>
<text x="50.2" y="99.8">VSSA</text>
<text x="82.1" y="99.8">PB5</text>
<text x="82.1" y="97.3">PB6</text>
<text x="87.5" y="101.1">40</text>
<text x="87.5" y="98.6">41</text>
<text x="87.5" y="96">42</text>
<text x="139.4" y="101.1">2</text>
<text x="145.8" y="101.1">1</text>
<text x="268.8" y="101.1">3</text>
<text x="46.6" y="106.2">11</text>
<text x="50.2" y="102.4">VDDA</text>
<text x="50.2" y="104.9">PA0-WKUP</text>
<text x="50.2" y="107.5">PA1</text>
<text x="80.8" y="107.5">PA15</text>
<text x="82.1" y="104.9">PB3</text>
<text x="82.1" y="102.4">PB4</text>
<text x="87.5" y="106.2">38</text>
<text x="87.5" y="103.7">39</text>
<text x="140.7" y="103.7">4</text>
<text x="144.5" y="103.7">3</text>
<text x="268.8" y="106.2">1</text>
<text x="268.8" y="103.7">2</text>
<text x="271.2" y="107.5">GND</text>
<text x="271.2" y="104.9">DQ</text>
<text x="271.2" y="102.4">VDD</text>
<text x="46.6" y="108.7">12</text>
<text x="46.6" y="111.3">13</text>
<text x="46.6" y="113.8">14</text>
<text x="50.2" y="110">PA2</text>
<text x="50.2" y="112.5">PA3</text>
<text x="79" y="112.5">VDD_2</text>
<text x="80.8" y="110">PA14</text>
<text x="87.5" y="113.8">35</text>
<text x="87.5" y="111.3">36</text>
<text x="87.5" y="108.7">37</text>
<text x="139.4" y="113.8">2</text>
<text x="145.8" y="113.8">1</text>
<text x="46.6" y="116.4">15</text>
<text x="46.6" y="118.9">16</text>
<text x="50.2" y="115.1">PA4</text>
<text x="50.2" y="117.6">PA5</text>
<text x="79.2" y="115.1">VSS_2</text>
<text x="80.8" y="117.6">PA13</text>
<text x="87.5" y="118.9">33</text>
<text x="87.5" y="116.4">34</text>
<text x="140.7" y="116.4">4</text>
<text x="144.5" y="116.4">3</text>
<text x="269.3" y="117.4">单总线</text>
<text x="46.6" y="121.4">17</text>
<text x="46.6" y="124">18</text>
<text x="50.2" y="120.2">PA6</text>
<text x="50.2" y="122.7">PA7</text>
<text x="50.2" y="125.2">PB0</text>
<text x="80.8" y="125.2">PA10</text>
<text x="80.8" y="122.7">PA11</text>
<text x="80.8" y="120.2">PA12</text>
<text x="87.5" y="124">31</text>
<text x="87.5" y="121.4">32</text>
<text x="46.6" y="126.5">19</text>
<text x="46.6" y="129.1">20</text>
<text x="46.6" y="131.6">21</text>
<text x="50.2" y="127.8">PB1</text>
<text x="50.2" y="130.3">PB2</text>
<text x="82.1" y="130.3">PA8</text>
<text x="82.1" y="127.8">PA9</text>
<text x="87.5" y="131.6">28</text>
<text x="87.5" y="129.1">29</text>
<text x="87.5" y="126.5">30</text>
<text x="139.4" y="126.5">2</text>
<text x="140.7" y="129.1">4</text>
<text x="144.5" y="129.1">3</text>
<text x="145.8" y="126.5">1</text>
<text x="273.8" y="131.6">1</text>
<text x="46.6" y="134.1">22</text>
<text x="46.6" y="136.7">23</text>
<text x="50.2" y="132.9">PB10</text>
<text x="50.2" y="135.4">PB11</text>
<text x="50.2" y="137.9">VSS_1</text>
<text x="80.8" y="137.9">PB13</text>
<text x="80.8" y="135.4">PB14</text>
<text x="80.8" y="132.9">PB15</text>
<text x="87.5" y="136.7">26</text>
<text x="87.5" y="134.1">27</text>
<text x="273.8" y="134.1">2</text>
<text x="277.4" y="132.6">+</text>
<text x="46.6" y="139.2">24</text>
<text x="50.2" y="140.5">VDD_1</text>
<text x="80.8" y="140.5">PB12</text>
<text x="87.5" y="139.2">25</text>
<text x="139.4" y="139.2">2</text>
<text x="140.7" y="141.8">4</text>
<text x="144.5" y="141.8">3</text>
<text x="145.8" y="139.2">1</text>
<text x="16.2" y="157">1</text>
<text x="25.1" y="157">2</text>
<text x="54.7" y="165.9">4</text>
<text x="57" y="167.2">3</text>
<text x="57" y="164.6">4</text>
<text x="54.7" y="173.5">1</text>
<text x="54.7" y="171">2</text>
<text x="54.7" y="168.4">3</text>
<text x="57" y="172.2">1</text>
<text x="57" y="169.7">2</text>
<text x="15.4" y="175.8">复位按键</text>
</g>
<g font-size="2.3" fill="#000080">
<text x="25.1" y="12.8">USB</text>
<text x="72.1" y="13.3">U8</text>
<text x="180.1" y="15.8">GND</text>
<text x="208.2" y="17.1">3.3V</text>
<text x="144.5" y="20.9">C64</text>
<text x="187.7" y="19.6">C66</text>
<text x="199" y="18.3">5V</text>
<text x="156" y="29.8">X5</text>
<text x="173.7" y="24.7">U9</text>
<text x="208" y="26">R25</text>
<text x="218.2" y="26">R26</text>
<text x="70.7" y="32.3">5V</text>
<text x="83.7" y="32.3">3.3V</text>
<text x="144.5" y="33.6">C65</text>
<text x="285.5" y="31">LCD</text>
<text x="60.3" y="43.7">C6</text>
<text x="74.3" y="43.7">C7</text>
<text x="88.2" y="43.7">C4</text>
<text x="102.2" y="43.7">C5</text>
<text x="148.3" y="45">RTC-电池</text>
<text x="172.5" y="45">C67</text>
<text x="248.8" y="45">3.3V</text>
<text x="255" y="47.5">R42</text>
<text x="23.9" y="59">R4</text>
<text x="36.6" y="57.7">PWR</text>
<text x="163.6" y="59">GND</text>
<text x="12" y="63.3" transform="rotate(-90 12 63.3)">GND</text>
<text x="52.6" y="63.1" transform="rotate(-90 52.6 63.1)">3.3V</text>
<text x="69.6" y="60.2">GND</text>
<text x="265.7" y="69.1">R46</text>
<text x="263.9" y="76.8">R47</text>
<text x="276.6" y="75.5">USER</text>
<text x="17.5" y="84.4">C2</text>
<text x="103.9" y="89.5">R2</text>
<text x="17.5" y="94.5">C1</text>
<text x="27.7" y="92">X6</text>
<text x="111.5" y="90.7">GND</text>
<text x="189.1" y="94.5">3.3V</text>
<text x="215.8" y="94.5">3.3V</text>
<text x="233.6" y="94.5">3.3V</text>
<text x="111.5" y="98.3">GND</text>
<text x="140.7" y="99.6">SW1</text>
<text x="159.8" y="99.4">R13</text>
<text x="270.3" y="98.3">U11</text>
<text x="183.5" y="103.4">C76</text>
<text x="193.6" y="103.4">C9</text>
<text x="201.3" y="103.4">C10</text>
<text x="210.1" y="103.4">C11</text>
<text x="219" y="103.4">C12</text>
<text x="227.9" y="103.4">C13</text>
<text x="236.8" y="103.4">C14</text>
<text x="6.1" y="112.3">GND</text>
<text x="25.1" y="109.8">GND</text>
<text x="140.7" y="112.3">SW2</text>
<text x="159.8" y="112.1">R11</text>
<text x="263.9" y="113.6">GND</text>
<text x="189" y="117.4">GND</text>
<text x="190.1" y="119.9">5V</text>
<text x="206.7" y="117.4">GND</text>
<text x="224.5" y="117.4">GND</text>
<text x="102.6" y="121.2">GND</text>
<text x="140.7" y="125">SW3</text>
<text x="159.8" y="124.8">R12</text>
<text x="27.7" y="127.6">R1</text>
<text x="193.6" y="127.6">C17</text>
<text x="258.7" y="128.8">5V</text>
<text x="276.6" y="128.3">BUUER1</text>
<text x="20" y="136.4">GND</text>
<text x="140.7" y="137.7">SW4</text>
<text x="159.8" y="137.5">R17</text>
<text x="10.1" y="140.3">3.3V</text>
<text x="189" y="142.8">GND</text>
<text x="278.6" y="141">Q2</text>
<text x="15" y="149.1">R3</text>
<text x="25.1" y="145.3">GND</text>
<text x="263.9" y="146.4">R18</text>
<text x="18.8" y="155.5">RESET</text>
<text x="51.8" y="161.8">SW下载口</text>
<text x="91.2" y="161.8">U7</text>
<text x="129.3" y="156.8">GND</text>
<text x="16.3" y="164.4">C3</text>
<text x="27.7" y="179.6">GND</text>
</g>
<text font-size="2.3" fill="#a00000" x="90.7" y="174.8">嘉立创二维码5x5</text>
<text font-size="1.6" fill="#000080" x="49.3" y="78.2">U1</text>
</svg>
